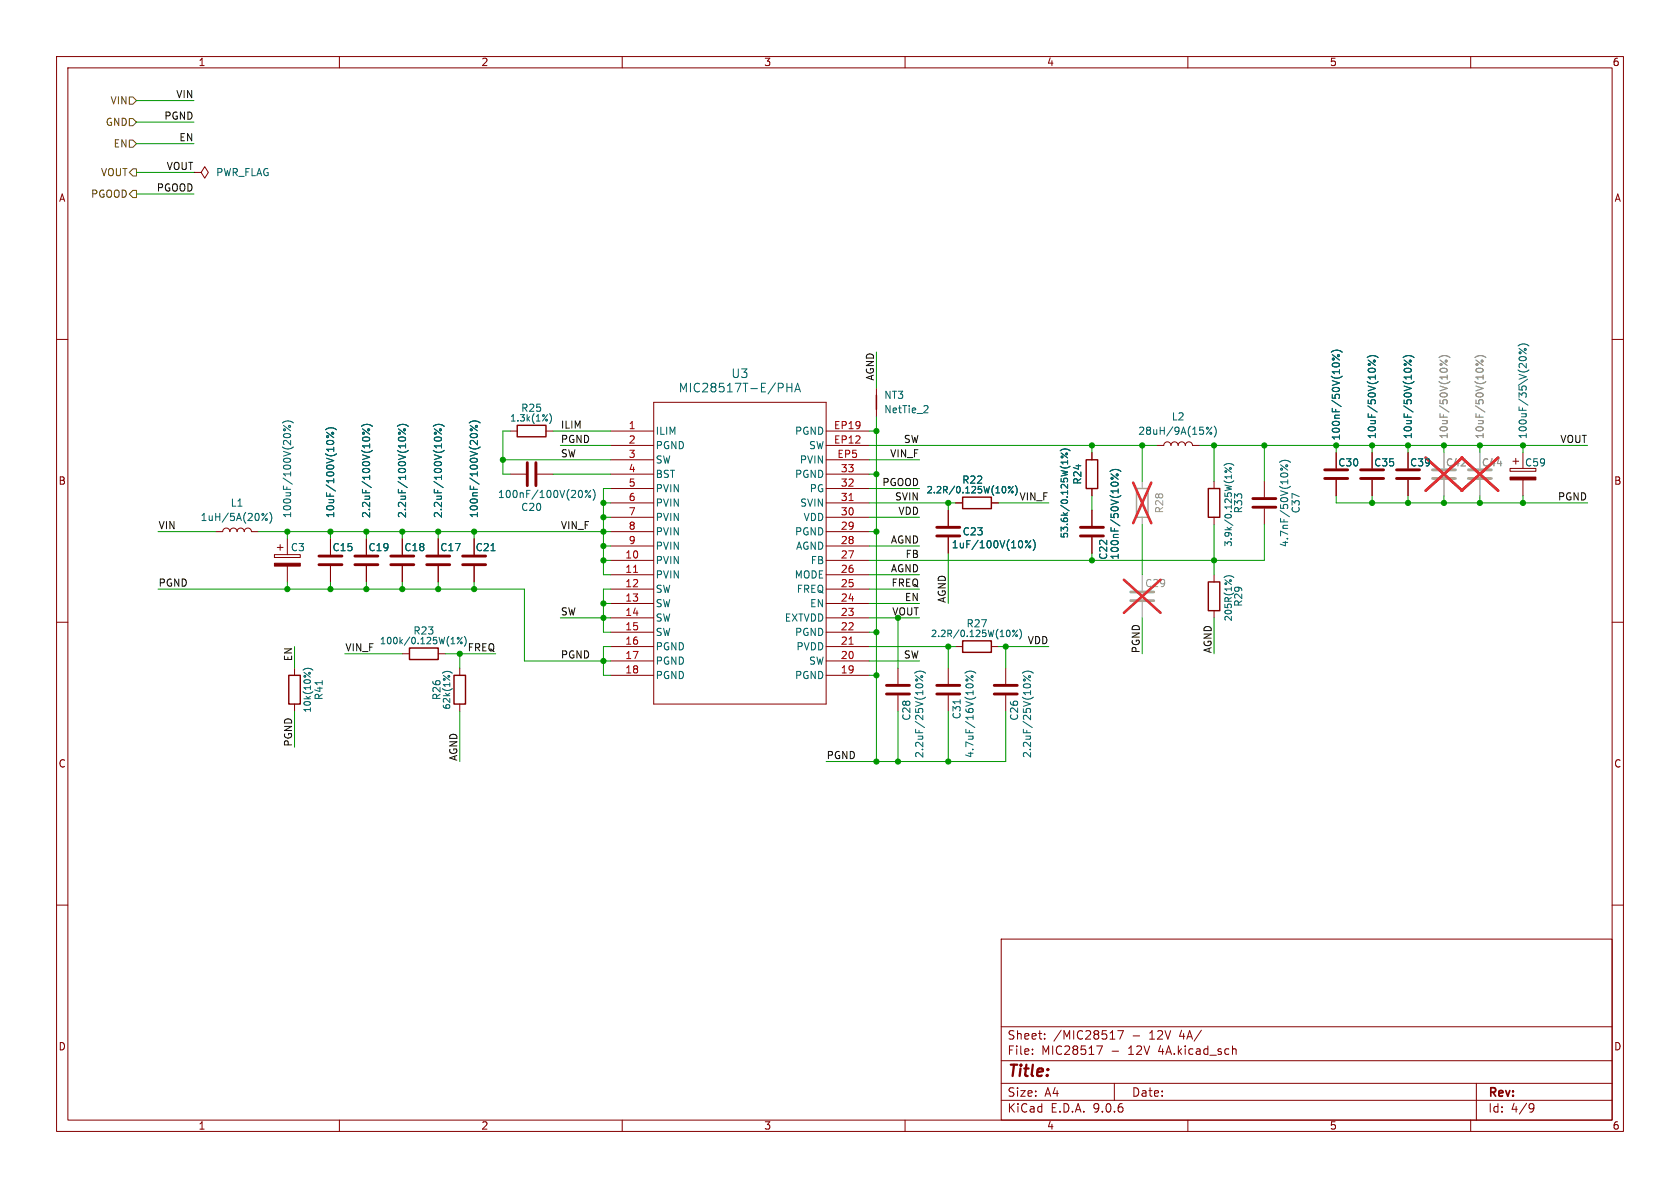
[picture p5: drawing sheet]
<svg xmlns="http://www.w3.org/2000/svg" width="297mm" height="210mm" viewBox="0 0 297 210" stroke-linecap="round" stroke-linejoin="round" font-family="sans-serif">
<g fill="none" stroke="#840000" stroke-width=".18">
<path d="M10 10h277v190h-277zM12 12h273v186h-273zM60 10v2M110 10v2M160 10v2M210 10v2M260 10v2M34.3 30.5h1.3l.6-1 .6 1-.6 1-.6-1M10 60h2M90.2 76.2h1.2M96.5 76.2h1.3M107.9 76.2h7.7"/>
<path d="M107.9 78.7h7.7M115.6 71.1h30.4v53.4h-30.4zM146 76.2h7.7M146 78.7h7.7M154.9 68.6v5.1M204.5 78.7h1.2a.64 .64 0 0 1 .7-.6 .64 .64 0 0 1 .6 .6 .64 .64 0 0 1 .6-.6 .64 .64 0 0 1 .7 .6 .64 .64 0 0 1 .6-.6 .64 .64 0 0 1 .6 .6 .64 .64 0 0 1 .7-.6 .64 .64 0 0 1 .6 .6h1.3M285 60h2M38.1 94h1.3a.64 .64 0 0 1 .6-.7 .64 .64 0 0 1 .6 .7 .64 .64 0 0 1 .7-.7 .64 .64 0 0 1 .6 .7 .64 .64 0 0 1 .6-.7 .64 .64 0 0 1 .7 .7 .64 .64 0 0 1 .6-.7 .64 .64 0 0 1 .6 .7h1.3M48.5 98h4.6v.6h-4.6zM49 96.8h1M49.5 96.3v1M50.8 95.3v2.7"/>
<path d="M58.4 95.3v2.7M64.8 95.3v2.7M71.1 95.3v2.7M77.5 95.3v2.7M83.8 95.3v2.7M90.2 83.8h2.8M95 83.8h2.8M107.9 83.8h7.7M107.9 94h7.7M107.9 88.9h7.7M107.9 81.3h7.7M107.9 86.4h7.7"/>
<path d="M107.9 91.4h7.7M107.9 96.5h7.7M107.9 99.1h7.7M146 83.8h7.7M146 94h7.7M146 88.9h7.7M146 81.3h7.7M146 86.4h7.7M146 91.4h7.7M146 96.5h7.7M146 99.1h7.7M167.6 90.2v2.8"/>
<path d="M167.6 95v2.8M168.9 88.9h1.3M175.3 88.9h1.2M193 80v1.3M193 86.4v1.2M193 90.2v2.8M193 95v2.8M214.6 85.1v1.3M214.6 91.4v1.3M223.5 85.1v2.8M223.5 89.9v2.8M236.2 80v2.8"/>
<path d="M236.2 84.8v2.8M242.6 80v2.8M242.6 84.8v2.8M248.9 80v2.8M248.9 84.8v2.8M267 82.8h4.5v.5h-4.5zM267.5 81.5h1M268 81v1M269.2 80v2.8M269.2 84.8v2.8M10 110h2M50.8 100.1v2.8"/>
<path d="M52.1 118.1v1.3M58.4 100.1v2.8M64.8 100.1v2.8M71.1 115.6h1.3M71.1 100.1v2.8M77.5 115.6h1.2M77.5 100.1v2.8M81.3 118.1v1.3M83.8 100.1v2.8M107.9 101.6h7.7M107.9 104.1h7.7M107.9 106.7h7.7"/>
<path d="M107.9 109.2h7.7M107.9 111.8h7.7M107.9 114.3h7.7M107.9 116.8h7.7M107.9 119.4h7.7M146 101.6h7.7M146 104.1h7.7M146 106.7h7.7M146 109.2h7.7M146 111.8h7.7M146 114.3h7.7M146 116.8h7.7"/>
<path d="M146 119.4h7.7M158.7 118.1v2.8M167.6 118.1v2.8M168.9 114.3h1.3M175.3 114.3h1.2M177.8 118.1v2.8M214.6 101.6v1.3M214.6 108v1.2M285 110h2M52.1 124.5v1.2M81.3 124.5v1.2M158.7 122.9v2.8"/>
<path d="M167.6 122.9v2.8M177.8 122.9v2.8M10 160h2M177 166h108v32h-108zM285 160h2M60 198v2M110 198v2M160 198v2M177 194.5h108M177 191.5h108M177 187.5h108M177 181.5h108"/>
<path d="M182.5 186.3v.1M182.5 185.5v.1M184.7 183.6v.1M184.7 182.8v.1M193.9 184.9h1l-.7 1.5M197 191.5v3M197.6 182.2h1l-.6 1.5M210 198v2M218 185.5h.5v.9M260 198v2M261 191.5v6.5M270.6 195.1l.5 .1a.99 .99 0 0 1-.4 1.4h-.2"/>
<path d="M271.2 195.7l-.3 .3h-.3"/>
</g>
<g fill="#840000" stroke="#840000" stroke-width=".18">
<path d="M267 84.3h4.5v.5h-4.5z"/>
<path d="M48.5 99.6h4.6v.5h-4.6z"/>
</g>
<g fill="none" stroke="#006464" stroke-width=".18">
<path d="M49.9 74.8a1.46 1.46 0 0 1 2 0M50.1 76.9a.79 .79 0 0 1 1.3 0M50.1 75.2l1.3 1M57.5 76a1.46 1.46 0 0 1 2 0M57.7 76.4l1.3 1M63.9 75.4a1.46 1.46 0 0 1 1.9 0M64.1 75.8l1.2 1M64.2 77.4l.4-.2 .6 .2M70.2 75.4a1.46 1.46 0 0 1 2 0M70.4 75.8l1.3 1M70.6 77.4l.3-.2 .7 .2M76.6 75.4a1.46 1.46 0 0 1 1.9 0"/>
<path d="M76.8 75.8l1.2 1M76.9 77.4l.4-.2 .6 .2M82.9 74.8a1.46 1.46 0 0 1 2 0M83.1 76.9a.79 .79 0 0 1 1.3 0M83.1 75.2l1.3 1M97.2 73.1a1.31 1.31 0 0 1 0 1.8M139.1 67.8v1.5M139.1 68.5h.9M140 67.8v1.5M140.5 69.3l.5-1.5 .5 1.5M140.6 68.8h.8M163.8 71.7l.3 .2-.1 .3-.7 .8h.8"/>
<path d="M187.4 79.7a1.31 1.31 0 0 1 1.8 0M214.2 75.5l-.9 1.3M214.7 75.3a1.46 1.46 0 0 1 0 2M235.3 62.3a1.46 1.46 0 0 1 2 0M235.5 62.7l1.3 1M241.7 63.2a1.46 1.46 0 0 1 1.9 0M241.9 63.6l1.2 1M248 63.2a1.46 1.46 0 0 1 2 0M248.2 63.6l1.3 1M268.4 61.2a1.46 1.46 0 0 1 1.9 0M268.5 63.5a.68 .68 0 0 1 .7-.5 .68 .68 0 0 1 .6 .5M268.5 61.6l1.3 1"/>
<path d="M46.5 90.7l.2 .2-.2 .2M47.3 90.7l-1 1.3M47.7 90.6a1.46 1.46 0 0 1 0 1.9M86.8 97.4h.7M102.7 86.7a.79 .79 0 0 1 0 1.3M104.4 86.7l-.9 1.3M104.8 86.5a1.46 1.46 0 0 1 0 1.9M177.6 86l.2 .4-.2 .7M179.1 86l-.9 1.1M179.5 85.8l.2 .4 .1 .6M179.7 87.4l-.2 .2M182.2 95.6l-.9 1.2"/>
<path d="M182.7 95.4a1.46 1.46 0 0 1 0 1.9M187.6 80.1l1.1 .8M188.7 81.4v.6M196.2 83.3a1.46 1.46 0 0 1 2 0M196.4 83.8l1.3 .9M216.4 82.3a1.31 1.31 0 0 1 1.7 0M216.5 82.6l1.2 .9M217.7 84v.6M226.2 81.7a1.46 1.46 0 0 1 1.9 0M226.4 82.2l1.3 .9M53.6 118.5a1.31 1.31 0 0 1 1.7 0M78.2 119a1.31 1.31 0 0 1 1.8 0"/>
<path d="M79.7 113.8h.7M81.7 112.7l-.9 1.1M82.1 112.5l.2 .3 .1 .7M82.1 114.2h.1M161.7 119a1.46 1.46 0 0 1 1.9 0M161.9 119.4l1.2 1M170.6 119a1.46 1.46 0 0 1 1.9 0M170.8 119.4l1.2 1M178.4 111.4l.2 .4-.2 .7M179.9 111.4l-.9 1.1M180.3 111.2a1.31 1.31 0 0 1 0 1.8M180.7 119a1.46 1.46 0 0 1 2 0"/>
<path d="M180.9 119.4l1.3 1M216.4 102.1a1.31 1.31 0 0 1 1.7 0M57 120.3v.7M169.7 123.7v.7"/>
<circle cx="50.3" cy="76" r=".18"/>
<circle cx="51.2" cy="75.4" r=".18"/>
<circle cx="57.9" cy="77.2" r=".18"/>
<circle cx="58.8" cy="76.6" r=".18"/>
<circle cx="64.3" cy="76.6" r=".18"/>
<circle cx="65.2" cy="76" r=".18"/>
<circle cx="70.6" cy="76.6" r=".18"/>
<circle cx="71.5" cy="76" r=".18"/>
<circle cx="77" cy="76.6" r=".18"/>
<circle cx="77.9" cy="76" r=".18"/>
<circle cx="83.3" cy="76" r=".18"/>
<circle cx="84.2" cy="75.4" r=".18"/>
<circle cx="213.5" cy="75.7" r=".18"/>
<circle cx="214" cy="76.6" r=".18"/>
<circle cx="235.7" cy="63.5" r=".18"/>
<circle cx="236.6" cy="62.9" r=".18"/>
<circle cx="242.1" cy="64.4" r=".18"/>
<circle cx="243" cy="63.8" r=".18"/>
<circle cx="248.4" cy="64.4" r=".18"/>
<circle cx="249.3" cy="63.8" r=".18"/>
<circle cx="268.7" cy="62.4" r=".18"/>
<circle cx="269.6" cy="61.8" r=".18"/>
<circle cx="47.1" cy="91.8" r=".18"/>
<circle cx="103.6" cy="86.9" r=".18"/>
<circle cx="104.2" cy="87.8" r=".18"/>
<circle cx="178.4" cy="86.2" r=".16"/>
<circle cx="179" cy="87" r=".16"/>
<circle cx="181.4" cy="95.8" r=".18"/>
<circle cx="182.1" cy="96.7" r=".18"/>
<circle cx="187.8" cy="80.8" r=".16"/>
<circle cx="188.6" cy="80.2" r=".16"/>
<circle cx="196.6" cy="84.6" r=".18"/>
<circle cx="197.5" cy="83.9" r=".18"/>
<circle cx="216.7" cy="83.4" r=".16"/>
<circle cx="217.5" cy="82.8" r=".16"/>
<circle cx="226.6" cy="82.9" r=".18"/>
<circle cx="227.5" cy="82.3" r=".18"/>
<circle cx="81" cy="112.8" r=".16"/>
<circle cx="81.5" cy="113.6" r=".16"/>
<circle cx="163" cy="119.6" r=".18"/>
<circle cx="171.9" cy="119.6" r=".18"/>
<circle cx="179.2" cy="111.6" r=".16"/>
<circle cx="179.7" cy="112.4" r=".16"/>
<circle cx="182" cy="119.6" r=".18"/>
<circle cx="162.1" cy="120.2" r=".18"/>
<circle cx="170.9" cy="120.2" r=".18"/>
<circle cx="181.1" cy="120.2" r=".18"/>
</g>
<g fill="none" stroke="#840000" stroke-width=".51">
<path d="M56.4 98.3h4.1M56.4 99.8h4.1M62.7 98.3h4.1M62.7 99.8h4.1M69.1 98.3h4.1M69.1 99.8h4.1M75.4 98.3h4.1M75.4 99.8h4.1M81.8 98.3h4.1M81.8 99.8h4.1M93.2 81.8v4.1M94.7 81.8v4.1"/>
<path d="M165.6 93.2h4.1M165.6 94.7h4.1M191 93.2h4.1M191 94.7h4.1M221.5 89.7h4.1M221.5 88.1h4.1M234.2 83.1h4.1M234.2 84.6h4.1M240.5 83.1h4.1M240.5 84.6h4.1M246.9 83.1h4.1M246.9 84.6h4.1"/>
<path d="M156.7 122.7h4.1M156.7 121.2h4.1M165.6 122.7h4.1M165.6 121.2h4.1M175.8 122.7h4M175.8 121.2h4"/>
</g>
<path d="M91.4 75.2h5.1v2h-5.1zM154.9 69.9v2.5M170.2 87.9h5.1v2h-5.1zM192 81.3h2.1v5.1h-2.1zM213.6 86.4h2v5h-2zM51.1 119.4h2v5.1h-2zM72.4 114.6h5.1v2h-5.1zM80.3 119.4h2v5.1h-2zM170.2 113.3h5.1v2h-5.1zM213.6 102.9h2v5.1h-2z" fill="none" stroke="#840000" stroke-width=".25"/>
<path d="M200.9 86.4h2v5h-2z" fill="none" stroke="#a1a1a1" stroke-width=".25"/>
<path d="M201.9 85.1v1.3M201.9 91.4v1.3M255.3 80v2.8M255.3 84.8v2.8M261.6 80v2.8M261.6 84.8v2.8M201.9 101.6v2.8M201.9 106.4v2.8" fill="none" stroke="#a1a1a1" stroke-width=".18"/>
<path d="M200.3 85.3l3.2 7.2M203.5 85.3l-3.2 7.2M252 80.9l6.5 5.8M258.4 80.9l6.5 5.8M258.5 80.9l-6.5 5.8M264.9 80.9l-6.5 5.8M198.7 102.5l6.5 5.8M205.2 102.5l-6.5 5.8" fill="none" stroke="#e12e31" stroke-width=".46"/>
<path d="M253.2 83.1h4.1M253.2 84.6h4.1M259.6 83.1h4.1M259.6 84.6h4.1M199.9 104.6h4.1M199.9 106.2h4.1" fill="none" stroke="#a1a1a1" stroke-width=".51"/>
<g fill="none" stroke="#989898" stroke-width=".18">
<path d="M254.4 63.2a1.46 1.46 0 0 1 1.9 0M254.6 63.6l1.2 1M260.7 63.2a1.46 1.46 0 0 1 2 0M260.9 63.6l1.3 1"/>
<circle cx="254.8" cy="64.4" r=".18"/>
<circle cx="255.7" cy="63.8" r=".18"/>
<circle cx="261.1" cy="64.4" r=".18"/>
<circle cx="262" cy="63.8" r=".18"/>
</g>
<path d="M150.1 88.5h.7M112 101.2h.7M150.1 113.9h.7" fill="none" stroke="#a90000" stroke-width=".18"/>
<path d="M22.9 17.1h.6l.6 .7-.6 .6h-.6zM22.9 21h.6l.6 .6-.6 .6h-.6zM22.9 24.8h.6l.6 .6-.6 .6h-.6zM23.5 33.7h.6v1.2h-.6l-.6-.6zM23.5 29.8h.6v1.3h-.6l-.6-.6z" fill="none" stroke="#725600" stroke-width=".18"/>
<g fill="none" stroke="#009600" stroke-width=".18">
<path d="M24.1 17.8h10.2M24.1 34.3h10.2M24.1 30.5h10.2M24.1 21.6h10.2M24.1 25.4h10.2M90.2 76.2h-1.3v7.6h1.3M97.8 76.2h10.1M99.1 78.7h8.8M153.7 78.7h50.8M153.7 76.2h1.2M154.9 62.2v6.4M154.9 73.7v60.9"/>
<path d="M193 78.7v1.3M201.9 78.7v6.4M212.1 78.7h68.6M214.6 78.7v6.4M223.5 78.7v6.4M236.2 78.7v1.3M242.6 78.7v1.3M248.9 78.7v1.3M255.3 78.7v1.3M261.6 78.7v1.3M269.2 78.7v1.3M27.9 94h10.2"/>
<path d="M45.7 94h62.2M50.8 94v1.3M58.4 94v1.3M64.8 94v1.3M71.1 94v1.3M77.5 94v1.3M83.8 94v1.3M88.9 81.3h19M97.8 83.8h10.1M106.7 99.1h1.2M106.7 88.9h1.2M106.7 91.4h1.2"/>
<path d="M106.7 96.5h1.2M107.9 86.4h-1.2v15.2h1.2M153.7 88.9h15.2M153.7 81.3h8.9M153.7 91.4h8.9M153.7 86.4h8.9M153.7 96.5h8.9M153.7 94h1.2M153.7 83.8h1.2M167.6 88.9v1.3M167.6 97.8v8.9M176.5 88.9h8.9"/>
<path d="M193 87.6v2.6M193 97.8v1.3M201.9 92.7v8.9M214.6 92.7v8.9M223.5 92.7v6.4h-69.8M236.2 87.6v1.3h44.5M242.6 87.6v1.3M248.9 87.6v1.3M255.3 87.6v1.3M261.6 87.6v1.3M269.2 87.6v1.3M27.9 104.1h64.8v12.7h15.2"/>
<path d="M50.8 102.9v1.2M52.1 114.3v3.8M58.4 102.9v1.2M61 115.6h10.1M64.8 102.9v1.2M71.1 102.9v1.2M77.5 102.9v1.2M78.7 115.6h8.9M81.3 115.6v2.5M83.8 102.9v1.2M99.1 109.2h8.8M106.7 106.7h1.2"/>
<path d="M107.9 114.3h-1.2v5.1h1.2M107.9 104.1h-1.2v7.7h1.2M153.7 116.8h8.9M153.7 114.3h15.2M153.7 109.2h8.9M153.7 106.7h8.9M153.7 104.1h8.9M153.7 101.6h8.9M153.7 111.8h1.2M153.7 119.4h1.2M158.7 109.2v8.9M167.6 114.3v3.8"/>
<path d="M176.5 114.3h8.9M177.8 114.3v3.8M201.9 109.2v6.4M214.6 109.2v6.4M52.1 125.7v6.4M81.3 125.7v8.9M158.7 125.7v8.9M167.6 125.7v8.9M177.8 125.7v8.9h-31.8"/>
</g>
<g fill="#009600" stroke="#009600" stroke-width=".18">
<circle cx="193" cy="99.1" r=".46"/>
<circle cx="201.9" cy="78.7" r=".46"/>
<circle cx="214.6" cy="78.7" r=".46"/>
<circle cx="177.8" cy="114.3" r=".46"/>
<circle cx="214.6" cy="99.1" r=".46"/>
<circle cx="193" cy="78.7" r=".46"/>
<circle cx="242.6" cy="78.7" r=".46"/>
<circle cx="248.9" cy="78.7" r=".46"/>
<circle cx="242.6" cy="88.9" r=".46"/>
<circle cx="261.6" cy="88.9" r=".46"/>
<circle cx="248.9" cy="88.9" r=".46"/>
<circle cx="255.3" cy="78.7" r=".46"/>
<circle cx="255.3" cy="88.9" r=".46"/>
<circle cx="223.5" cy="78.7" r=".46"/>
<circle cx="269.2" cy="78.7" r=".46"/>
<circle cx="269.2" cy="88.9" r=".46"/>
<circle cx="261.6" cy="78.7" r=".46"/>
<circle cx="236.2" cy="78.7" r=".46"/>
<circle cx="167.6" cy="114.3" r=".46"/>
<circle cx="167.6" cy="134.6" r=".46"/>
<circle cx="154.9" cy="134.6" r=".46"/>
<circle cx="158.7" cy="134.6" r=".46"/>
<circle cx="158.7" cy="109.2" r=".46"/>
<circle cx="154.9" cy="83.8" r=".46"/>
<circle cx="154.9" cy="76.2" r=".46"/>
<circle cx="167.6" cy="88.9" r=".46"/>
<circle cx="81.3" cy="115.6" r=".46"/>
<circle cx="77.5" cy="94" r=".46"/>
<circle cx="71.1" cy="94" r=".46"/>
<circle cx="58.4" cy="104.1" r=".46"/>
<circle cx="50.8" cy="104.1" r=".46"/>
<circle cx="64.8" cy="94" r=".46"/>
<circle cx="106.7" cy="106.7" r=".46"/>
<circle cx="106.7" cy="109.2" r=".46"/>
<circle cx="106.7" cy="94" r=".46"/>
<circle cx="106.7" cy="91.4" r=".46"/>
<circle cx="106.7" cy="116.8" r=".46"/>
<circle cx="106.7" cy="99.1" r=".46"/>
<circle cx="106.7" cy="96.5" r=".46"/>
<circle cx="58.4" cy="94" r=".46"/>
<circle cx="64.8" cy="104.1" r=".46"/>
<circle cx="71.1" cy="104.1" r=".46"/>
<circle cx="88.9" cy="81.3" r=".46"/>
<circle cx="50.8" cy="94" r=".46"/>
<circle cx="77.5" cy="104.1" r=".46"/>
<circle cx="83.8" cy="104.1" r=".46"/>
<circle cx="83.8" cy="94" r=".46"/>
<circle cx="154.9" cy="119.4" r=".46"/>
<circle cx="106.7" cy="88.9" r=".46"/>
<circle cx="154.9" cy="111.8" r=".46"/>
<circle cx="154.9" cy="94" r=".46"/>
</g>
<text font-size="2.8" fill="#840000" x="178" y="190.9">Title:</text>
<g font-size="2.1" fill="#006464">
<text x="119.9" y="69.6">MIC28517T-E/PHA</text>
<text x="129.2" y="67">U3</text>
</g>
<g font-size="2.1" fill="#840000">
<text x="178" y="184">Sheet:</text>
<text x="186.2" y="184">/MIC28517</text>
<text x="200.2" y="184">-</text>
<text x="203.3" y="184">12V</text>
<text x="208.8" y="184">4A/</text>
<text x="178" y="186.7">File:</text>
<text x="184.1" y="186.7">MIC28517</text>
<text x="196.5" y="186.7">-</text>
<text x="199.6" y="186.7">12V</text>
<text x="205.1" y="186.7">4A.kicad_sch</text>
<text x="178" y="196.9">KiCad</text>
<text x="178" y="194.1">Size:</text>
<text x="184.7" y="194.1">A4</text>
<text x="185.7" y="196.9">E.D.A.</text>
<text x="193.3" y="196.9">9.0.6</text>
<text x="200" y="194.1">Date:</text>
<text x="263" y="194.3">Rev:</text>
<text x="263" y="196.9">Id:</text>
<text x="267.1" y="196.9">4/9</text>
</g>
<g font-size="1.8" fill="#840000">
<text x="35" y="11.9">1</text>
<text x="85" y="11.9">2</text>
<text x="135" y="11.9">3</text>
<text x="185" y="11.9">4</text>
<text x="235" y="11.9">5</text>
<text x="285" y="11.9">6</text>
<text x="10.3" y="35.9">A</text>
<text x="285.3" y="35.9">A</text>
<text x="10.3" y="85.9">B</text>
<text x="285.3" y="85.9">B</text>
<text x="10.3" y="135.9">C</text>
<text x="285.3" y="135.9">C</text>
<text x="10.3" y="185.9">D</text>
<text x="285.3" y="185.9">D</text>
<text x="35" y="199.9">1</text>
<text x="85" y="199.9">2</text>
<text x="135" y="199.9">3</text>
<text x="185" y="199.9">4</text>
<text x="235" y="199.9">5</text>
<text x="285" y="199.9">6</text>
</g>
<g font-size="1.8" fill="#0f0f0f">
<text x="31.1" y="17.4">VIN</text>
<text x="28.9" y="21.2">PGND</text>
<text x="31.6" y="25.1">EN</text>
<text x="27.6" y="33.9">PGOOD</text>
<text x="29.4" y="30.1">VOUT</text>
<text x="154.6" y="67.4" transform="rotate(-90 154.6 67.4)">AGND</text>
<text x="99.1" y="75.9">ILIM</text>
<text x="99.1" y="80.9">SW</text>
<text x="99.1" y="78.4">PGND</text>
<text x="157.3" y="80.9">VIN_F</text>
<text x="159.7" y="78.4">SW</text>
<text x="275.7" y="78.4">VOUT</text>
<text x="155.9" y="86">PGOOD</text>
<text x="158.1" y="88.6">SVIN</text>
<text x="275.3" y="88.6">PGND</text>
<text x="27.9" y="93.6">VIN</text>
<text x="99.1" y="93.6">VIN_F</text>
<text x="158.7" y="91.1">VDD</text>
<text x="157.4" y="96.2">AGND</text>
<text x="157.4" y="101.3">AGND</text>
<text x="160" y="98.7">FB</text>
<text x="27.9" y="103.8">PGND</text>
<text x="157.5" y="103.8">FREQ</text>
<text x="159.9" y="106.3">EN</text>
<text x="167.3" y="106.7" transform="rotate(-90 167.3 106.7)">AGND</text>
<text x="99.1" y="108.9">SW</text>
<text x="157.6" y="108.9">VOUT</text>
<text x="181.6" y="114">VDD</text>
<text x="51.7" y="117" transform="rotate(-90 51.7 117)">EN</text>
<text x="61" y="115.2">VIN_F</text>
<text x="82.6" y="115.2">FREQ</text>
<text x="99.1" y="116.5">PGND</text>
<text x="159.7" y="116.5">SW</text>
<text x="201.6" y="115.6" transform="rotate(-90 201.6 115.6)">PGND</text>
<text x="214.3" y="115.6" transform="rotate(-90 214.3 115.6)">AGND</text>
<text x="51.7" y="132.1" transform="rotate(-90 51.7 132.1)">PGND</text>
<text x="80.9" y="134.6" transform="rotate(-90 80.9 134.6)">AGND</text>
<text x="146" y="134.3">PGND</text>
</g>
<g font-size="1.8" fill="#725600">
<text x="18.6" y="22.5">GND</text>
<text x="19.4" y="18.6">VIN</text>
<text x="20" y="26.3">EN</text>
<text x="16" y="35.2">PGOOD</text>
<text x="17.7" y="31.3">VOUT</text>
</g>
<g font-size="1.8" fill="#006464">
<text x="38.1" y="31.3">PWR_FLAG</text>
<text x="156.2" y="70.7">NT3</text>
<text x="92" y="73">R25</text>
<text x="115.8" y="77.1">ILIM</text>
<text x="140.5" y="77.1">PGND</text>
<text x="156.2" y="73.3">NetTie_2</text>
<text x="201.1" y="77.1">28uH/9A(15%)</text>
<text x="207.1" y="74.5">L2</text>
<text x="237.1" y="78" transform="rotate(-90 237.1 78)">100nF/50V(10%)</text>
<text x="243.4" y="77.7" transform="rotate(-90 243.4 77.7)">10uF/50V(10%)</text>
<text x="249.8" y="77.7" transform="rotate(-90 249.8 77.7)">10uF/50V(10%)</text>
<text x="270.1" y="77.7" transform="rotate(-90 270.1 77.7)">100uF/35\V(20%)</text>
<text x="115.8" y="79.6">PGND</text>
<text x="115.8" y="82.1">SW</text>
<text x="141.3" y="82.1">PVIN</text>
<text x="142.9" y="79.6">SW</text>
<text x="236.5" y="82.7">C30</text>
<text x="242.8" y="82.7">C35</text>
<text x="249.2" y="82.7">C39</text>
<text x="269.5" y="82.7">C59</text>
<text x="40.7" y="89.8">L1</text>
<text x="87.9" y="88.2">100nF/100V(20%)</text>
<text x="115.8" y="84.7">BST</text>
<text x="115.8" y="87.2">PVIN</text>
<text x="115.8" y="89.8">PVIN</text>
<text x="140.5" y="84.7">PGND</text>
<text x="141.4" y="89.8">SVIN</text>
<text x="143.1" y="87.2">PG</text>
<text x="170" y="85.7">R22</text>
<text x="180.1" y="88.6">VIN_F</text>
<text x="191.4" y="85.8" transform="rotate(-90 191.4 85.8)">R24</text>
<text x="35.4" y="92.3">1uH/5A(20%)</text>
<text x="51.7" y="91.7" transform="rotate(-90 51.7 91.7)">100uF/100V(20%)</text>
<text x="59.3" y="91.7" transform="rotate(-90 59.3 91.7)">10uF/100V(10%)</text>
<text x="65.6" y="91.7" transform="rotate(-90 65.6 91.7)">2.2uF/100V(10%)</text>
<text x="72" y="91.7" transform="rotate(-90 72 91.7)">2.2uF/100V(10%)</text>
<text x="78.3" y="91.7" transform="rotate(-90 78.3 91.7)">2.2uF/100V(10%)</text>
<text x="84.7" y="91.7" transform="rotate(-90 84.7 91.7)">100nF/100V(20%)</text>
<text x="92" y="90.5">C20</text>
<text x="115.8" y="92.3">PVIN</text>
<text x="115.8" y="94.8">PVIN</text>
<text x="140.5" y="94.8">PGND</text>
<text x="142" y="92.3">VDD</text>
<text x="170.1" y="94.8">C23</text>
<text x="219.8" y="90.8" transform="rotate(-90 219.8 90.8)">R33</text>
<text x="230" y="90.8" transform="rotate(-90 230 90.8)">C37</text>
<text x="51.3" y="97.6">C3</text>
<text x="58.7" y="97.6">C15</text>
<text x="65" y="97.6">C19</text>
<text x="71.4" y="97.6">C18</text>
<text x="77.7" y="97.6">C17</text>
<text x="84" y="97.6">C21</text>
<text x="115.8" y="97.4">PVIN</text>
<text x="115.8" y="99.9">PVIN</text>
<text x="140.6" y="97.4">AGND</text>
<text x="143.2" y="99.9">FB</text>
<text x="168.2" y="97.1">1uF/100V(10%)</text>
<text x="195.9" y="99.1" transform="rotate(-90 195.9 99.1)">C22</text>
<text x="198" y="99.1" transform="rotate(-90 198 99.1)">100nF/50V(10%)</text>
<text x="227.9" y="96.8" transform="rotate(-90 227.9 96.8)">4.7nF/50V(10%)</text>
<text x="115.8" y="102.5">PVIN</text>
<text x="115.8" y="105">SW</text>
<text x="115.8" y="107.5">SW</text>
<text x="140.4" y="102.5">MODE</text>
<text x="140.8" y="105">FREQ</text>
<text x="143.1" y="107.5">EN</text>
<text x="219.8" y="107.4" transform="rotate(-90 219.8 107.4)">R29</text>
<text x="73" y="112.4">R23</text>
<text x="115.8" y="110.1">SW</text>
<text x="115.8" y="112.6">SW</text>
<text x="138.6" y="110.1">EXTVDD</text>
<text x="140.5" y="112.6">PGND</text>
<text x="170.8" y="111.1">R27</text>
<text x="115.8" y="115.2">PGND</text>
<text x="115.8" y="117.7">PGND</text>
<text x="140.7" y="115.2">PVDD</text>
<text x="142.9" y="117.7">SW</text>
<text x="57.3" y="123.9" transform="rotate(-90 57.3 123.9)">R41</text>
<text x="78.1" y="123.9" transform="rotate(-90 78.1 123.9)">R26</text>
<text x="115.8" y="120.2">PGND</text>
<text x="140.5" y="120.2">PGND</text>
<text x="161.1" y="127.5" transform="rotate(-90 161.1 127.5)">C28</text>
<text x="170" y="127.2" transform="rotate(-90 170 127.2)">C31</text>
<text x="180.2" y="127.5" transform="rotate(-90 180.2 127.5)">C26</text>
<text x="163.4" y="134.1" transform="rotate(-90 163.4 134.1)">2.2uF/25V(10%)</text>
<text x="172.3" y="134.1" transform="rotate(-90 172.3 134.1)">4.7uF/16V(10%)</text>
<text x="182.5" y="134.1" transform="rotate(-90 182.5 134.1)">2.2uF/25V(10%)</text>
</g>
<g font-size="1.8" fill="#a90000">
<text x="111.1" y="75.9">1</text>
<text x="147.3" y="75.9">EP19</text>
<text x="111.1" y="78.5">2</text>
<text x="111.1" y="81">3</text>
<text x="111.1" y="83.6">4</text>
<text x="147.3" y="78.5">EP12</text>
<text x="147.9" y="81">EP5</text>
<text x="148.5" y="83.6">33</text>
<text x="111.1" y="86.1">5</text>
<text x="111.1" y="88.6">6</text>
<text x="148.5" y="86.1">32</text>
<text x="148.5" y="88.6">31</text>
<text x="111.1" y="91.2">7</text>
<text x="111.1" y="93.7">8</text>
<text x="148.5" y="91.2">30</text>
<text x="148.5" y="93.7">29</text>
<text x="110.4" y="98.8">10</text>
<text x="110.4" y="101.3">11</text>
<text x="111.1" y="96.3">9</text>
<text x="148.5" y="96.3">28</text>
<text x="148.5" y="98.8">27</text>
<text x="148.5" y="101.3">26</text>
<text x="110.4" y="103.9">12</text>
<text x="110.4" y="106.4">13</text>
<text x="148.5" y="103.9">25</text>
<text x="148.5" y="106.4">24</text>
<text x="110.4" y="109">14</text>
<text x="110.4" y="111.5">15</text>
<text x="148.5" y="109">23</text>
<text x="148.5" y="111.5">22</text>
<text x="110.4" y="114">16</text>
<text x="110.4" y="116.6">17</text>
<text x="110.4" y="119.1">18</text>
<text x="148.5" y="114">21</text>
<text x="148.5" y="116.6">20</text>
<text x="148.5" y="119.1">19</text>
</g>
<g font-size="1.8" fill="#989898">
<text x="256.1" y="77.7" transform="rotate(-90 256.1 77.7)">10uF/50V(10%)</text>
<text x="262.5" y="77.7" transform="rotate(-90 262.5 77.7)">10uF/50V(10%)</text>
<text x="255.5" y="82.7">C42</text>
<text x="261.9" y="82.7">C44</text>
<text x="205.8" y="90.8" transform="rotate(-90 205.8 90.8)">R28</text>
<text x="202.3" y="104">C29</text>
</g>
<g font-size="1.6" fill="#006464">
<text x="90.1" y="74.7">1.3k(1%)</text>
<text x="163.7" y="87.4">2.2R/0.125W(10%)</text>
<text x="189" y="95.3" transform="rotate(-90 189 95.3)">53.6k/0.125W(1%)</text>
<text x="218" y="96.8" transform="rotate(-90 218 96.8)">3.9k/0.125W(1%)</text>
<text x="164.5" y="112.8">2.2R/0.125W(10%)</text>
<text x="218" y="109.9" transform="rotate(-90 218 109.9)">205R(1%)</text>
<text x="67.1" y="114.1">100k/0.125W(1%)</text>
<text x="79.8" y="125.5" transform="rotate(-90 79.8 125.5)">62k(1%)</text>
<text x="55.2" y="126.1" transform="rotate(-90 55.2 126.1)">10k(10%)</text>
</g>
</svg>
